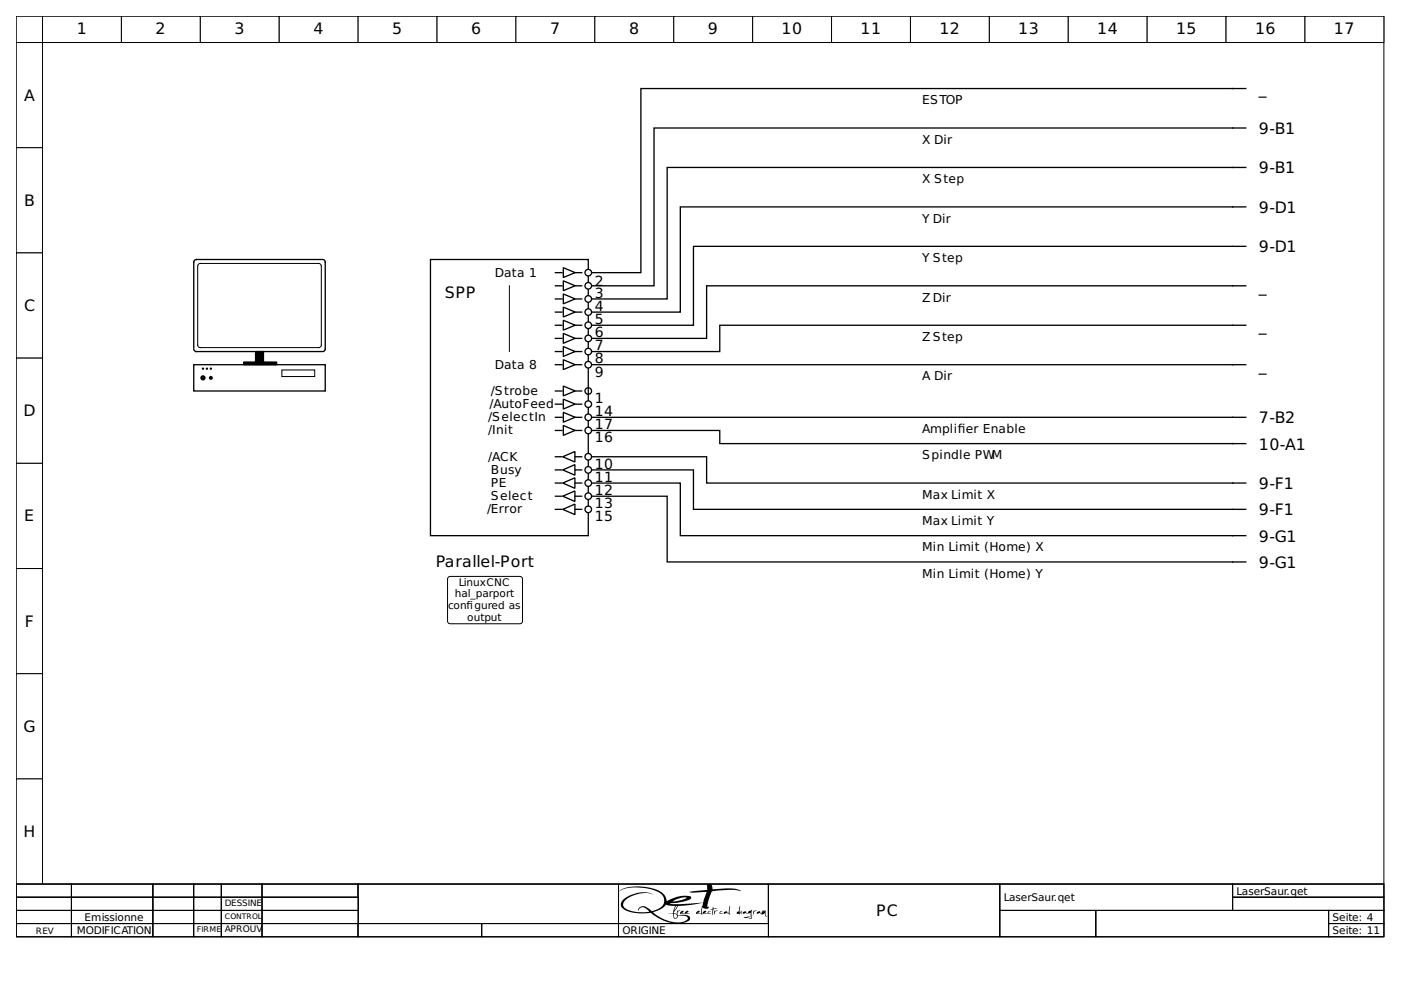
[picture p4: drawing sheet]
<svg xmlns="http://www.w3.org/2000/svg" width="297mm" height="210mm" viewBox="0 0 297 210" stroke-linecap="round" stroke-linejoin="round" font-family="sans-serif">
<path d="M3.4 3.4h290v184.1h-290z" fill="none" stroke="#000" stroke-width=".21"/>
<g fill="#fff" stroke="#000" stroke-width=".21">
<path d="M3.4 3.4h5.6v5.6h-5.6z"/>
<path d="M9 3.4h16.7v5.6h-16.7z"/>
<path d="M25.7 3.4h16.8v5.6h-16.8z"/>
<path d="M42.5 3.4h16.7v5.6h-16.7z"/>
<path d="M59.2 3.4h16.7v5.6h-16.7z"/>
<path d="M75.9 3.4h16.8v5.6h-16.8z"/>
<path d="M92.7 3.4h16.7v5.6h-16.7z"/>
<path d="M109.4 3.4h16.7v5.6h-16.7z"/>
<path d="M126.1 3.4h16.7v5.6h-16.7z"/>
<path d="M142.8 3.4h16.8v5.6h-16.8z"/>
<path d="M159.6 3.4h16.7v5.6h-16.7z"/>
<path d="M176.3 3.4h16.7v5.6h-16.7z"/>
<path d="M193 3.4h16.8v5.6h-16.8z"/>
<path d="M209.8 3.4h16.7v5.6h-16.7z"/>
<path d="M226.5 3.4h16.7v5.6h-16.7z"/>
<path d="M243.2 3.4h16.8v5.6h-16.8z"/>
<path d="M260 3.4h16.7v5.6h-16.7z"/>
<path d="M276.7 3.4h16.7v5.6h-16.7z"/>
<path d="M3.4 9h5.6v22.3h-5.6z"/>
<path d="M3.4 31.3h5.6v22.3h-5.6z"/>
<path d="M3.4 53.6h5.6v22.3h-5.6z"/>
<path d="M3.4 75.9h5.6v22.3h-5.6z"/>
<path d="M3.4 98.2h5.6v22.3h-5.6z"/>
<path d="M3.4 120.5h5.6v22.3h-5.6z"/>
<path d="M3.4 142.8h5.6v22.4h-5.6z"/>
<path d="M3.4 165.2h5.6v22.3h-5.6z"/>
<path d="M3.4 187.5h290v11.1h-290z"/>
<path d="M3.4 187.5h11.7v2.7h-11.7z"/>
</g>
<path d="M3.4 187.5h11.7v2.7h-11.7z" fill="none" stroke="#000" stroke-width=".21"/>
<path d="M15.1 187.5h17.3v2.7h-17.3z" fill="#fff" stroke="#000" stroke-width=".21"/>
<path d="M15.1 187.5h17.3v2.7h-17.3z" fill="none" stroke="#000" stroke-width=".21"/>
<path d="M32.4 187.5h8.7v2.7h-8.7z" fill="#fff" stroke="#000" stroke-width=".21"/>
<path d="M32.4 187.5h8.7v2.7h-8.7z" fill="none" stroke="#000" stroke-width=".21"/>
<path d="M41.1 187.5h5.8v2.7h-5.8z" fill="#fff" stroke="#000" stroke-width=".21"/>
<path d="M41.1 187.5h5.8v2.7h-5.8z" fill="none" stroke="#000" stroke-width=".21"/>
<path d="M46.9 187.5h8.7v2.7h-8.7z" fill="#fff" stroke="#000" stroke-width=".21"/>
<path d="M46.9 187.5h8.7v2.7h-8.7z" fill="none" stroke="#000" stroke-width=".21"/>
<path d="M55.6 187.5h20.3v2.7h-20.3z" fill="#fff" stroke="#000" stroke-width=".21"/>
<path d="M55.6 187.5h20.3v2.7h-20.3z" fill="none" stroke="#000" stroke-width=".21"/>
<path d="M75.9 187.5h55.2v8.3h-55.2z" fill="#fff" stroke="#000" stroke-width=".21"/>
<path d="M75.9 187.5h55.2v8.3h-55.2z" fill="none" stroke="#000" stroke-width=".21"/>
<path d="M131.1 187.5h31.8v8.3h-31.8z" fill="#fff" stroke="#000" stroke-width=".21"/>
<g fill="#000">
<path d="M144.4 193.2l.5-.1v.1l-.6 .4a.72 .72 0 0 0 1-.3l.5-.2 .2 .1-.1 .2-.6 .2h1l-.8 .2-.3-.2-.9 .2-.1-.2zM149.1 193.3l.5-.2 .1 .1-.6 .4a.97 .97 0 0 0 1.2-.4h.4l-.3 .1-.2 .4 .6-.1a.67 .67 0 0 1-.8 0l-.9 .2-.2-.1zM150.6 192.8l.5-.1v-.4l.2 .3h.5l.2 .1a.7 .7 0 0 0-.7 .2 .7 .7 0 0 0-.2 .7l-.1 .4 .1-1.2zM151.5 193l.1 .2 .6-.1a.58 .58 0 0 0-.7 .8l-.1-.5zM152.7 193.2h.5a.37 .37 0 0 0-.5 .4h.7l-.8 .1zM154.7 192.1v1.3l.1 .2h-.1l.1 .3h-.1a1.03 1.03 0 0 0-1.2-.2v-.3l.6-.2 .1 .2 .2 .2zM156.9 192.1l-.1 1.4 .4-.4v.6l-.2-.3-.1 .5-.7-.2v-.1l.4-.4zM159.8 193.1h.6a.59 .59 0 0 0-.6 .8zM160.5 193.4l.6-.3 .1 .3 .2 .2 .2-.6 .1 .5 .2-.5 .1 .3 .3-.3a1.18 1.18 0 0 0 .3 1.2l.2-.1-.5 .2-.2-.8-.2 .3-.1-.1-.2 .3a.83 .83 0 0 0-1.1-.3z"/>
<path d="M144.4 193.2l-.2 .5 .3 .1 .7-.2 .3 .2 .8-.2h-1l.7-.4a.52 .52 0 0 0-.9 .4l-.8 .1 .6-.4-.1-.2zM144.4 193.2l.4-.1 .1 .2-.5 .4 .7-.1 .7-.5 .1 .1v.2l-.6 .2h1l-.8 .2-.3-.2a.66 .66 0 0 1-1 0z"/>
<path d="M149.1 193.3l-.2 .4 .2 .1 .9-.2 .4 .2 .4-.2-.6 .1 .2-.4h.3l-.1-.2-.3 .1-.3 .4h-.3h-.6l.5-.2v-.3zM149.1 193.3l.3-.2 .3 .1-.1 .2-.5 .2 .2 .1a.78 .78 0 0 0 1-.5l.4 .1a.29 .29 0 0 0-.4 0 .29 .29 0 0 0 0 .4l.5-.1-.4 .2-.4-.2-.9 .2-.2-.1z"/>
<path d="M131.2 189l1.7-.7 2.9-.1a8.9 8.9 0 0 1 4.2 1.2l.3 .3a1.91 1.91 0 0 1-1.2 3.2l-1 .2a1.89 1.89 0 0 0-2.6-.7l-.3 .5 .1 .2a1.04 1.04 0 0 1 .8-.7 1.04 1.04 0 0 1 1 .4l.5 .4v.1a8.1 8.1 0 0 1-5-.7l-.5-.7v-.3l.7-.9 .9-.6 2.3-.7h1.3l1.1 .2-1.4-.4a7.1 7.1 0 0 0-3.9 .9 1.81 1.81 0 0 0-1.3 2.2 5.9 5.9 0 0 0 4.3 1.4l1.9-.2 1.7 1.2a6.3 6.3 0 0 0 6.5 .4 .7 .7 0 0 0 0-.8 .7 .7 0 0 0-.7-.3l-1.7 .1-.2-.2 .1-.6 .5-.2-.1-.1-.5 .1-.1 .7-.7-.3 1-1.4 2.8-.3 2.5-.4-.5 2.2h-.9l.6-.2 .1-.2-.2-.1-.3 .1-.3 .4 .2 .2 .8-.2 .3 .3-.1-.4 .2-1.2 .1 .2 .5 .2 .6-.2v-.3l-.2 .1v-.5l.9-2.8 4.3-.3 1.9 .2-1.6-.5-4.4 .2-.2-1a.58 .58 0 0 0-.8-.1 .58 .58 0 0 0-.2 .8v.4l-3.8 .4 .7 .2 3-.2-.7 2.3-5.1 .3h-1.4l-.6-.2 2.3-.2 2.1-.7 .1-.5-.8-.2-2 .2-2.3 1-.1-.4a3.7 3.7 0 0 0-3.3-2.4 10.6 10.6 0 0 0-6.2 .3zM131.2 189a7.8 7.8 0 0 1 6.3-.8l2.2 .6a2.62 2.62 0 0 1 1.7 2.3l.7-.4a6.4 6.4 0 0 1 4.3-.6l.1 .4a8 8 0 0 1-4.1 1h-.4l.6 .2h1.4l5.1-.3 .7-2.3-3 .2-.7-.2 3.8-.4v-1l.2-.2a.84 .84 0 0 1 1 1.1l2.7-.2a6.1 6.1 0 0 1 3.2 .4l.1 .1-2.2-.2-3.8 .3a5.3 5.3 0 0 0-1.1 2.6v.7h.3l-.1 .2-.3 .2a.69 .69 0 0 1-.9-.4l-.2 1.2 .1 .4-.3-.3-.8 .2-.2-.2 .3-.4 .3-.1 .2 .1-.1 .2-.6 .2h.9l.5-2.2-2.5 .4-2.8 .3-.9 1.5 .6 .2 .1-.8 .6 .1-.4 .1a.61 .61 0 0 0 0 .9l1-.1 .9 .1 .5 .2 .1 .4a1.37 1.37 0 0 1-1.4 1l-1.4 .1-1-.1a15.6 15.6 0 0 1-4.7-2.2l-2.7 .1-1.5-.2-1.2-.5a1.21 1.21 0 0 1-.8-1.2 3.8 3.8 0 0 1 3-2.2l2.2-.3 .9 .1 .7 .3a5.9 5.9 0 0 0-6.1 1.6 1.08 1.08 0 0 0 .8 1.7l2.4 .5 2.2-.1-.8-.7-.6-.2-.6 .2-.5 .4a1.11 1.11 0 0 1 1.4-.9l1.6 1.1 2-.9a1.41 1.41 0 0 0 .6-1.2 2.19 2.19 0 0 0-1.9-2.3l-1.9-.5a8 8 0 0 0-5.9 .8zM142.6 191.1l1.5-.7 1-.1h.5a6.5 6.5 0 0 1-2.9 .8zM142.6 191.1l1.8-.2 1.2-.6h-.5l-1 .1zM138.5 193.4a5.3 5.3 0 0 0 2.6-1.5l.1-.1 2 .3-.5 1.5-1.1 .2 1.1-.1a.96 .96 0 0 0 .5 1.1l.5-.5a1.17 1.17 0 0 1 1.4-.1 .66 .66 0 0 1 .7 .6l-.3 .4-.7 .3a7.5 7.5 0 0 1-6-1.8zM138.4 193.4a8.7 8.7 0 0 0 3.9 2 3.5 3.5 0 0 0 3.5-.6 1.11 1.11 0 0 0-1.3-.7l-.7 .1-.4 .5h-.5l-.2-1-1.1 .1 1.1-.2 .5-1.5-2-.3a3.4 3.4 0 0 1-2.5 1.5zM143.4 192.1h.2l-.6 1zM143.3 192.1l-.3 1 .6-1zM142.9 193.7l.6 .3 .1 .3a.37 .37 0 0 1-.2 .3 .37 .37 0 0 1-.4-.1zM142.9 193.7a.73 .73 0 0 0 .4 1l.3-.3v-.3z"/>
<path d="M131.2 189h.1a9.2 9.2 0 0 1 6.1-.6 4.4 4.4 0 0 1 3.3 1.9 1.98 1.98 0 0 1-1.6 2.6l-1 .2a2.07 2.07 0 0 0-2.3-.8l-.4 .4-.2 .3a1.2 1.2 0 0 1 1.1-.7 1.2 1.2 0 0 1 1.1 .7l.2 .3a8.1 8.1 0 0 1-5-.7 1.14 1.14 0 0 1 .2-1.9 6.4 6.4 0 0 1 5.6-1.1 5.8 5.8 0 0 0-6.7 1.7 1.62 1.62 0 0 0 1.5 1.9 14.9 14.9 0 0 0 4.9 .4 7.4 7.4 0 0 0 7.9 1.7 .68 .68 0 0 0 .3-.9 .68 .68 0 0 0-.8-.4l-1.7 .1a.59 .59 0 0 1-.1-.6 .59 .59 0 0 1 .5-.4h-.6l-.1 .7-.7-.3 1-1.4 2.8-.3 2.5-.4-.1 .6a1.28 1.28 0 0 0-.4 1.2v.4h-.9l.7-.4h-.5l-.3 .5 1-.1 .2 .3h.2a1.53 1.53 0 0 1 0-1.6 .79 .79 0 0 0 1.3 .1v-.2l-.3 .1v-.3l.7-2.6a.51 .51 0 0 1 .7-.5 16.1 16.1 0 0 1 5.7 0 5.3 5.3 0 0 0-3.3-.5l-2.7 .2-.1-.5a.59 .59 0 0 0-.7-.7 .59 .59 0 0 0-.4 .9v.4l-3.8 .4 .7 .2 3-.2-.7 2.3-5.1 .3h-1.4l-.6-.2 1.9-.1a4.9 4.9 0 0 0 2.6-.9v-.4a6.5 6.5 0 0 0-5.1 1 3 3 0 0 0-2.8-2.7 10.9 10.9 0 0 0-6.8 .2zM142.6 191.1a4.1 4.1 0 0 1 3-.8 6.2 6.2 0 0 1-3 .8zM138.4 193.4a5.8 5.8 0 0 0 2.9-1.6l1.9 .3-.5 1.5-1.1 .2 1.1-.1v.5a.58 .58 0 0 0 .5 .6l.5-.5a1.88 1.88 0 0 1 2.1 .3 1.33 1.33 0 0 1-1.5 .9 8.2 8.2 0 0 1-5.9-2.1zM143.3 192.1h.2l-.5 1zM142.9 193.7a.59 .59 0 0 1 .7 .7l-.5 .3-.2-.4z"/>
<path d="M150.6 192.8h.5l-.1 1 .1 .2 .2-1.2 .8-.1-.3-.1h-.5l-.1-.3-.1 .4zM150.6 192.8l.5-.1 .1-.4 .1 .3h.5l.3 .1a.73 .73 0 0 0-.8 .2 .73 .73 0 0 0-.2 .7l-.1 .4 .1-1.2z"/>
<path d="M151.5 193v.9l.1-.6 .6-.2-.6 .1zM151.5 193l.1 .2 .6-.1a.61 .61 0 0 0-.7 .8z"/>
<path d="M152.7 193.2l-.1 .5 .8-.1h-.7l.1-.3 .4-.1zM152.7 193.2h.5l-.4 .1-.1 .3h.7l-.8 .1z"/>
<path d="M154.7 192.1l-.2 1.5-.3-.1-.1-.3-.5 .1-.1 .4 .5-.2 .8 .4-.1-.2 .1-.1-.1-.1zM154.7 192.1v1.4l.1 .1h-.1l.1 .3-.7-.4-.6 .2 .1-.4 .5-.1 .1 .3 .3 .1z"/>
<path d="M156.9 192.1l-.2 .8a.39 .39 0 0 1-.4 .5l-.1 .3 .7 .2 .1-.5 .2 .4v-.7l-.4 .4zM156.9 192.1l-.1 1.4 .4-.4v.7l-.2-.4-.1 .5-.7-.2 .1-.3a.39 .39 0 0 0 .4-.5z"/>
<path d="M157.6 193.3l-.1 .3 .1 .1 .5-.2 .3 .2 .8-.2v.7l-1.5 .3 1.6 .3v-.6l.5-.1-.5 .1v-1.3l-.2 .2-.3 .1-.2 .4-.4-.1-.1-.3zM157.6 193.3l.5-.1 .1 .3 .4 .1a.48 .48 0 0 1 .6-.5l.1-.2 .1 .1-.1 1.2 .5-.1-.5 .1v.6l-1.7-.3 1.6-.3v-.7l-.8 .2-.3-.2-.5 .2-.1-.1zM158.3 194.5l.9-.2v.4zM158.3 194.5l.9 .2v-.4z"/>
<path d="M157.5 193.4v.3h.2l.4-.2 .3 .2 .8-.2v.7l-1.6 .3 1.7 .3v-.6l.5-.1-.5 .1 .1-1.2-.1-.1-.1 .1a.62 .62 0 0 0-.7 .6l-.3-.1-.1-.3zM158.3 194.5l.9-.2v.4z"/>
<path d="M159.8 193v.9l.1-.6 .5-.2-.5 .1zM159.8 193l.1 .2 .5-.1v.1a.41 .41 0 0 0-.5 .4l-.1 .3z"/>
<path d="M160.5 193.4v.3l.5-.2 .5 .2v.3l.6-.4a.53 .53 0 0 0 .5 .7l.2-.2-.2 .1a1.06 1.06 0 0 1-.3-1.2l-.3 .3-.1-.3-.2 .5-.1-.5-.2 .6-.2-.1-.1-.4zM160.5 193.4l.6-.2 .1 .3 .2 .1 .2-.6 .1 .5 .2-.5 .1 .4 .3-.4v1.1l.2 .2 .3-.2-.5 .2-.2-.8-.2 .3-.1-.1-.3 .3v-.3l-.5-.2-.5 .2z"/>
</g>
<path d="M131.1 187.5h31.8v8.3h-31.8z" fill="none" stroke="#000" stroke-width=".21"/>
<path d="M162.9 187.5h49.1v11.1h-49.1z" fill="#fff" stroke="#000" stroke-width=".21"/>
<path d="M162.9 187.5h49.1v11.1h-49.1z" fill="none" stroke="#000" stroke-width=".21"/>
<path d="M212 187.5h49.3v5.5h-49.3z" fill="#fff" stroke="#000" stroke-width=".21"/>
<path d="M212 187.5h49.3v5.5h-49.3z" fill="none" stroke="#000" stroke-width=".21"/>
<path d="M261.3 187.5h32.1v2.7h-32.1z" fill="#fff" stroke="#000" stroke-width=".21"/>
<path d="M261.3 187.5h32.1v2.7h-32.1z" fill="none" stroke="#000" stroke-width=".21"/>
<path d="M3.4 190.2h11.7v2.8h-11.7z" fill="#fff" stroke="#000" stroke-width=".21"/>
<path d="M3.4 190.2h11.7v2.8h-11.7z" fill="none" stroke="#000" stroke-width=".21"/>
<path d="M15.1 190.2h17.3v2.8h-17.3z" fill="#fff" stroke="#000" stroke-width=".21"/>
<path d="M15.1 190.2h17.3v2.8h-17.3z" fill="none" stroke="#000" stroke-width=".21"/>
<path d="M32.4 190.2h8.7v2.8h-8.7z" fill="#fff" stroke="#000" stroke-width=".21"/>
<path d="M32.4 190.2h8.7v2.8h-8.7z" fill="none" stroke="#000" stroke-width=".21"/>
<path d="M41.1 190.2h5.8v2.8h-5.8z" fill="#fff" stroke="#000" stroke-width=".21"/>
<path d="M41.1 190.2h5.8v2.8h-5.8z" fill="none" stroke="#000" stroke-width=".21"/>
<path d="M46.9 190.2h8.7v2.8h-8.7z" fill="#fff" stroke="#000" stroke-width=".21"/>
<path d="M46.9 190.2h8.7v2.8h-8.7z" fill="none" stroke="#000" stroke-width=".21"/>
<path d="M55.6 190.2h20.3v2.8h-20.3z" fill="#fff" stroke="#000" stroke-width=".21"/>
<path d="M55.6 190.2h20.3v2.8h-20.3z" fill="none" stroke="#000" stroke-width=".21"/>
<path d="M261.3 190.2h32.1v2.8h-32.1z" fill="#fff" stroke="#000" stroke-width=".21"/>
<path d="M261.3 190.2h32.1v2.8h-32.1z" fill="none" stroke="#000" stroke-width=".21"/>
<path d="M3.4 193h11.7v2.8h-11.7z" fill="#fff" stroke="#000" stroke-width=".21"/>
<path d="M3.4 193h11.7v2.8h-11.7z" fill="none" stroke="#000" stroke-width=".21"/>
<path d="M15.1 193h17.3v2.8h-17.3z" fill="#fff" stroke="#000" stroke-width=".21"/>
<path d="M15.1 193h17.3v2.8h-17.3z" fill="none" stroke="#000" stroke-width=".21"/>
<path d="M32.4 193h8.7v2.8h-8.7z" fill="#fff" stroke="#000" stroke-width=".21"/>
<path d="M32.4 193h8.7v2.8h-8.7z" fill="none" stroke="#000" stroke-width=".21"/>
<path d="M41.1 193h5.8v2.8h-5.8z" fill="#fff" stroke="#000" stroke-width=".21"/>
<path d="M41.1 193h5.8v2.8h-5.8z" fill="none" stroke="#000" stroke-width=".21"/>
<path d="M46.9 193h8.7v2.8h-8.7z" fill="#fff" stroke="#000" stroke-width=".21"/>
<path d="M46.9 193h8.7v2.8h-8.7z" fill="none" stroke="#000" stroke-width=".21"/>
<path d="M55.6 193h20.3v2.8h-20.3z" fill="#fff" stroke="#000" stroke-width=".21"/>
<path d="M55.6 193h20.3v2.8h-20.3z" fill="none" stroke="#000" stroke-width=".21"/>
<path d="M212 193h20.3v5.6h-20.3z" fill="#fff" stroke="#000" stroke-width=".21"/>
<path d="M212 193h20.3v5.6h-20.3z" fill="none" stroke="#000" stroke-width=".21"/>
<path d="M232.3 193h49.4v5.6h-49.4z" fill="#fff" stroke="#000" stroke-width=".21"/>
<path d="M232.3 193h49.4v5.6h-49.4z" fill="none" stroke="#000" stroke-width=".21"/>
<path d="M281.7 193h11.7v2.8h-11.7z" fill="#fff" stroke="#000" stroke-width=".21"/>
<path d="M281.7 193h11.7v2.8h-11.7z" fill="none" stroke="#000" stroke-width=".21"/>
<path d="M3.4 195.8h11.7v2.8h-11.7z" fill="#fff" stroke="#000" stroke-width=".21"/>
<path d="M3.4 195.8h11.7v2.8h-11.7z" fill="none" stroke="#000" stroke-width=".21"/>
<path d="M15.1 195.8h17.3v2.8h-17.3z" fill="#fff" stroke="#000" stroke-width=".21"/>
<path d="M15.1 195.8h17.3v2.8h-17.3z" fill="none" stroke="#000" stroke-width=".21"/>
<path d="M32.4 195.8h8.7v2.8h-8.7z" fill="#fff" stroke="#000" stroke-width=".21"/>
<path d="M32.4 195.8h8.7v2.8h-8.7z" fill="none" stroke="#000" stroke-width=".21"/>
<path d="M41.1 195.8h5.8v2.8h-5.8z" fill="#fff" stroke="#000" stroke-width=".21"/>
<path d="M41.1 195.8h5.8v2.8h-5.8z" fill="none" stroke="#000" stroke-width=".21"/>
<path d="M46.9 195.8h8.7v2.8h-8.7z" fill="#fff" stroke="#000" stroke-width=".21"/>
<path d="M46.9 195.8h8.7v2.8h-8.7z" fill="none" stroke="#000" stroke-width=".21"/>
<path d="M55.6 195.8h20.3v2.8h-20.3z" fill="#fff" stroke="#000" stroke-width=".21"/>
<path d="M55.6 195.8h20.3v2.8h-20.3z" fill="none" stroke="#000" stroke-width=".21"/>
<path d="M75.9 195.8h26.2v2.8h-26.2z" fill="#fff" stroke="#000" stroke-width=".21"/>
<path d="M75.9 195.8h26.2v2.8h-26.2z" fill="none" stroke="#000" stroke-width=".21"/>
<path d="M102.1 195.8h29v2.8h-29z" fill="#fff" stroke="#000" stroke-width=".21"/>
<path d="M102.1 195.8h29v2.8h-29z" fill="none" stroke="#000" stroke-width=".21"/>
<path d="M131.1 195.8h31.8v2.8h-31.8z" fill="#fff" stroke="#000" stroke-width=".21"/>
<path d="M131.1 195.8h31.8v2.8h-31.8z" fill="none" stroke="#000" stroke-width=".21"/>
<path d="M281.7 195.8h11.7v2.8h-11.7z" fill="#fff" stroke="#000" stroke-width=".21"/>
<path d="M42.2 55.9h25.6l.3 .5-.1 17-.4 .3-25.4-.1-.3-.5v-16.7zM59.8 78.4h6.9v1.4h-6.9zM281.7 195.8h11.7v2.8h-11.7z" fill="none" stroke="#000" stroke-width=".21"/>
<g fill="none" stroke="#000" stroke-width=".28">
<path d="M261.3 18.8h-125.4v39h-11.2M261.3 35.5h-119.8v27.9h-16.8M261.3 27.1h-122.6v33.5h-14M68.1 55l-26.7 .1-.3 .5v18.1M68.4 55l.5 .3 .1 .3v18.4l-.1 .3-.5 .2M119.4 59.5l2.5 1.1-2.5 1zM261.3 52.2h-114.3v16.8h-22.3M261.3 43.9h-117.1v22.3h-19.5M41.1 77.3h27.9v5.6h-27.9zM41.1 74l.3 .5h.2h26.5M119.4 65.1l2.5 1.1-2.5 1zM119.4 67.9l2.5 1.1-2.5 1z"/>
<path d="M119.4 70.7l2.5 1-2.5 1.1zM119.4 76.3l2.5 1-2.5 1.1zM119.4 73.5l2.5 1-2.5 1.1zM124.7 77.3h136.6M261.3 69h-108.7v5.5h-27.9M261.3 60.6h-111.5v11.1h-25.1M117.8 99.6h1.3M119.4 90.2l2.5 1.1-2.5 1zM119.4 84.6l2.5 1.1-2.5 1zM119.4 81.8l2.5 1.1-2.5 1zM119.4 87.4l2.5 1.1-2.5 1zM124.7 91.3h27.9v2.8h108.7"/>
<path d="M124.7 88.5h136.6M124.7 96.8h25.1v5.6h111.5M124.7 99.6h22.3v8.4h114.3M117.8 102.4h1.3M117.8 108h1.3M117.8 105.2h1.3M124.7 102.4h19.5v11.2h117.1M124.7 105.2h16.8v13.9h119.8"/>
</g>
<g fill="#000" stroke="#000" stroke-width=".21">
<circle cx="43" cy="78.2" r=".14"/>
<circle cx="43.9" cy="78.2" r=".14"/>
<circle cx="44.7" cy="78.2" r=".14"/>
</g>
<g fill="#000" stroke="#000" stroke-width=".28">
<path d="M51.7 76.8h2.5v-2.3h1.7v2.3h2.7v.5h-6.9z" fill-rule="evenodd"/>
<circle cx="43" cy="80.1" r=".42"/>
<circle cx="44.7" cy="80.1" r=".28"/>
</g>
<circle cx="124.7" cy="82.9" r=".7" fill="#fff" stroke="#000" stroke-width=".28"/>
<path d="M91.3 55h33.4v58.6h-33.4z" fill="none" stroke="#000" stroke-width=".28"/>
<g fill="#fff" stroke="#000" stroke-width=".28">
<circle cx="124.7" cy="85.7" r=".7"/>
<circle cx="124.7" cy="91.3" r=".7"/>
<circle cx="124.7" cy="96.8" r=".7"/>
<circle cx="124.7" cy="88.5" r=".7"/>
</g>
<path d="M119.4 62.3l2.5 1.1-2.5 1zM117.8 96.8h1.3M117.8 91.3h1.3M121.9 99.6h1.4" fill="none" stroke="#000" stroke-width=".28"/>
<circle cx="124.7" cy="60.6" r=".7" fill="#fff" stroke="#000" stroke-width=".28"/>
<g fill="none" stroke="#000" stroke-width=".28">
<path d="M117.8 63.4h1.3M117.8 66.2h1.3M117.8 69h1.3M117.8 77.3h1.3M117.8 60.6h1.3M117.8 74.5h1.3M117.8 71.7h1.3M117.8 88.5h1.3M117.8 82.9h1.3M117.8 85.7h1.3M121.9 108h1.4M121.9 105.2h1.4"/>
<path d="M121.9 102.4h1.4"/>
</g>
<g fill="#fff" stroke="#000" stroke-width=".28">
<circle cx="124.7" cy="99.6" r=".7"/>
<circle cx="124.7" cy="66.2" r=".7"/>
</g>
<path d="M121.9 66.2h1.4M121.9 71.7h1.4M121.9 63.4h1.4M121.9 60.6h1.4M121.9 69h1.4M121.9 77.3h1.4M119.3 108l2.6-1.1v2.2z" fill="none" stroke="#000" stroke-width=".28"/>
<circle cx="124.7" cy="102.4" r=".7" fill="#fff" stroke="#000" stroke-width=".28"/>
<path d="M121.9 74.5h1.4M119.3 99.6l2.6-1.1v2.2zM121.9 96.8h1.4M121.9 91.3h1.4M121.9 85.7h1.4M121.9 82.9h1.4M121.9 88.5h1.4M119.3 105.2l2.6-1.1v2.2zM119.3 102.4l2.6-1.1v2.2z" fill="none" stroke="#000" stroke-width=".28"/>
<g fill="#fff" stroke="#000" stroke-width=".28">
<circle cx="124.7" cy="105.2" r=".7"/>
<circle cx="124.7" cy="108" r=".7"/>
<circle cx="124.7" cy="71.7" r=".7"/>
<circle cx="124.7" cy="63.4" r=".7"/>
<circle cx="124.7" cy="77.3" r=".7"/>
<circle cx="124.7" cy="74.5" r=".7"/>
<circle cx="124.7" cy="69" r=".7"/>
<circle cx="124.7" cy="57.8" r=".7"/>
</g>
<g fill="none" stroke="#000" stroke-width=".28">
<path d="M261.3 18.8h2.8M261.3 35.5h2.8M261.3 27.1h2.8M117.8 57.8h1.3M119.4 56.8l2.5 1-2.5 1zM121.9 57.8h1.4M261.3 52.2h2.8M261.3 43.9h2.8M261.3 77.3h2.8M261.3 69h2.8M261.3 60.6h2.8M119.3 96.8l2.6-1.1v2.3z"/>
<path d="M261.3 94.1h2.8M261.3 88.5h2.8M261.3 102.4h2.8M261.3 108h2.8M261.3 113.6h2.8M261.3 119.1h2.8"/>
</g>
<path d="M108 60.6v13.9M95 122.5l.4-.3 15.1 .1 .3 .5-.1 9.2-.5 .3-15-.1-.3-.5z" fill="none" stroke="#000" stroke-width=".21"/>
<g font-size="3.3">
<text x="16.3" y="7.3">1</text>
<text x="33" y="7.3">2</text>
<text x="49.7" y="7.3">3</text>
<text x="66.5" y="7.3">4</text>
<text x="83.2" y="7.3">5</text>
<text x="99.9" y="7.3">6</text>
<text x="116.6" y="7.3">7</text>
<text x="133.4" y="7.3">8</text>
<text x="150.1" y="7.3">9</text>
<text x="165.7" y="7.3">10</text>
<text x="182.4" y="7.3">11</text>
<text x="199.2" y="7.3">12</text>
<text x="215.9" y="7.3">13</text>
<text x="232.6" y="7.3">14</text>
<text x="249.4" y="7.3">15</text>
<text x="266.1" y="7.3">16</text>
<text x="282.8" y="7.3">17</text>
<text x="5.1" y="21.3">A</text>
<text x="266.9" y="20">_</text>
<text x="266.9" y="28.4">9-B1</text>
<text x="266.9" y="36.8">9-B1</text>
<text x="5.1" y="43.6">B</text>
<text x="266.9" y="45.1">9-D1</text>
<text x="266.9" y="53.5">9-D1</text>
<text x="5.1" y="66">C</text>
<text x="94.3" y="63.1">SPP</text>
<text x="266.9" y="61.9">_</text>
<text x="266.9" y="70.2">_</text>
<text x="266.9" y="78.6">_</text>
<text x="5" y="88.3">D</text>
<text x="266.9" y="89.7">7-B2</text>
<text x="266.9" y="95.3">10-A1</text>
<text x="266.9" y="103.7">9-F1</text>
<text x="5.1" y="110.6">E</text>
<text x="266.9" y="109.3">9-F1</text>
<text x="266.9" y="114.8">9-G1</text>
<text x="92.4" y="120.3">Parallel-Port</text>
<text x="266.9" y="120.4">9-G1</text>
<text x="5.3" y="132.9">F</text>
<text x="5" y="155.2">G</text>
<text x="5" y="177.5">H</text>
<text x="185.8" y="194.2">PC</text>
</g>
<g font-size="3">
<text x="126.1" y="63.1">3</text>
<text x="126.1" y="65.9">4</text>
<text x="126.1" y="60.6">2</text>
<text x="126.1" y="68.7">5</text>
<text x="126.1" y="71.5">6</text>
<text x="126.1" y="74.3">7</text>
<text x="126.1" y="77">8</text>
<text x="126.1" y="79.8">9</text>
<text x="126.1" y="88.2">14</text>
<text x="126.1" y="85.4">1</text>
<text x="126.1" y="93.8">16</text>
<text x="126.1" y="91">17</text>
<text x="126.1" y="99.4">10</text>
<text x="126.1" y="102.1">11</text>
<text x="126.1" y="107.7">13</text>
<text x="126.1" y="104.9">12</text>
<text x="126.1" y="110.5">15</text>
</g>
<g font-size="2.6">
<text x="195.5" y="22.1">ESTOP</text>
<text x="195.5" y="30.5">X Dir</text>
<text x="195.5" y="38.8">X Step</text>
<text x="195.5" y="47.2">Y Dir</text>
<text x="104.9" y="58.6">Data 1</text>
<text x="195.5" y="55.6">Y Step</text>
<text x="195.5" y="63.9">Z Dir</text>
<text x="195.5" y="72.3">Z Step</text>
<text x="104.1" y="83.7">/Strobe</text>
<text x="104.9" y="78.2">Data 8</text>
<text x="195.5" y="80.7">A Dir</text>
<text x="103.5" y="89.3">/SelectIn</text>
<text x="103.8" y="86.5">/AutoFeed</text>
<text x="103.5" y="92.1">/Init</text>
<text x="195.5" y="91.8">Amplifer Enable</text>
<text x="203.1" y="91.8">i</text>
<text x="103.5" y="97.7">/ACK</text>
<text x="104.1" y="100.5">Busy</text>
<text x="195.5" y="97.4">Spindle PWM</text>
<text x="104.1" y="106">Select</text>
<text x="104.1" y="103.3">PE</text>
<text x="195.5" y="105.8">Max Limit X</text>
<text x="103.3" y="108.8">/Error</text>
<text x="195.5" y="111.3">Max Limit Y</text>
<text x="195.5" y="116.9">Min Limit (Home) X</text>
<text x="195.5" y="122.5">Min Limit (Home) Y</text>
</g>
<g font-size="2.2">
<text x="97.3" y="124.2">LinuxCNC</text>
<text x="95" y="129.2">confgured as</text>
<text x="96.4" y="126.7">hal_parport</text>
<text x="98.9" y="129.2">i</text>
<text x="99.1" y="131.7">output</text>
<text x="212.8" y="191">LaserSaur.qet</text>
<text x="262.2" y="189.7">LaserSaur.qet</text>
<text x="17.9" y="195.2">Emissionne</text>
<text x="282.5" y="195.2">Seite: 4</text>
<text x="16.3" y="198">MODIFICATION</text>
<text x="132" y="198">ORIGINE</text>
<text x="282.5" y="198">Seite: 11</text>
</g>
<g font-size="1.9">
<text x="47.6" y="192.1">DESSINE</text>
<text x="47.7" y="197.7">APROUV</text>
<text x="7.6" y="198">REV</text>
</g>
<text font-size="1.7" x="41.7" y="197.6">FIRME</text>
<text font-size="1.6" x="47.6" y="194.8">CONTROL</text>
</svg>
